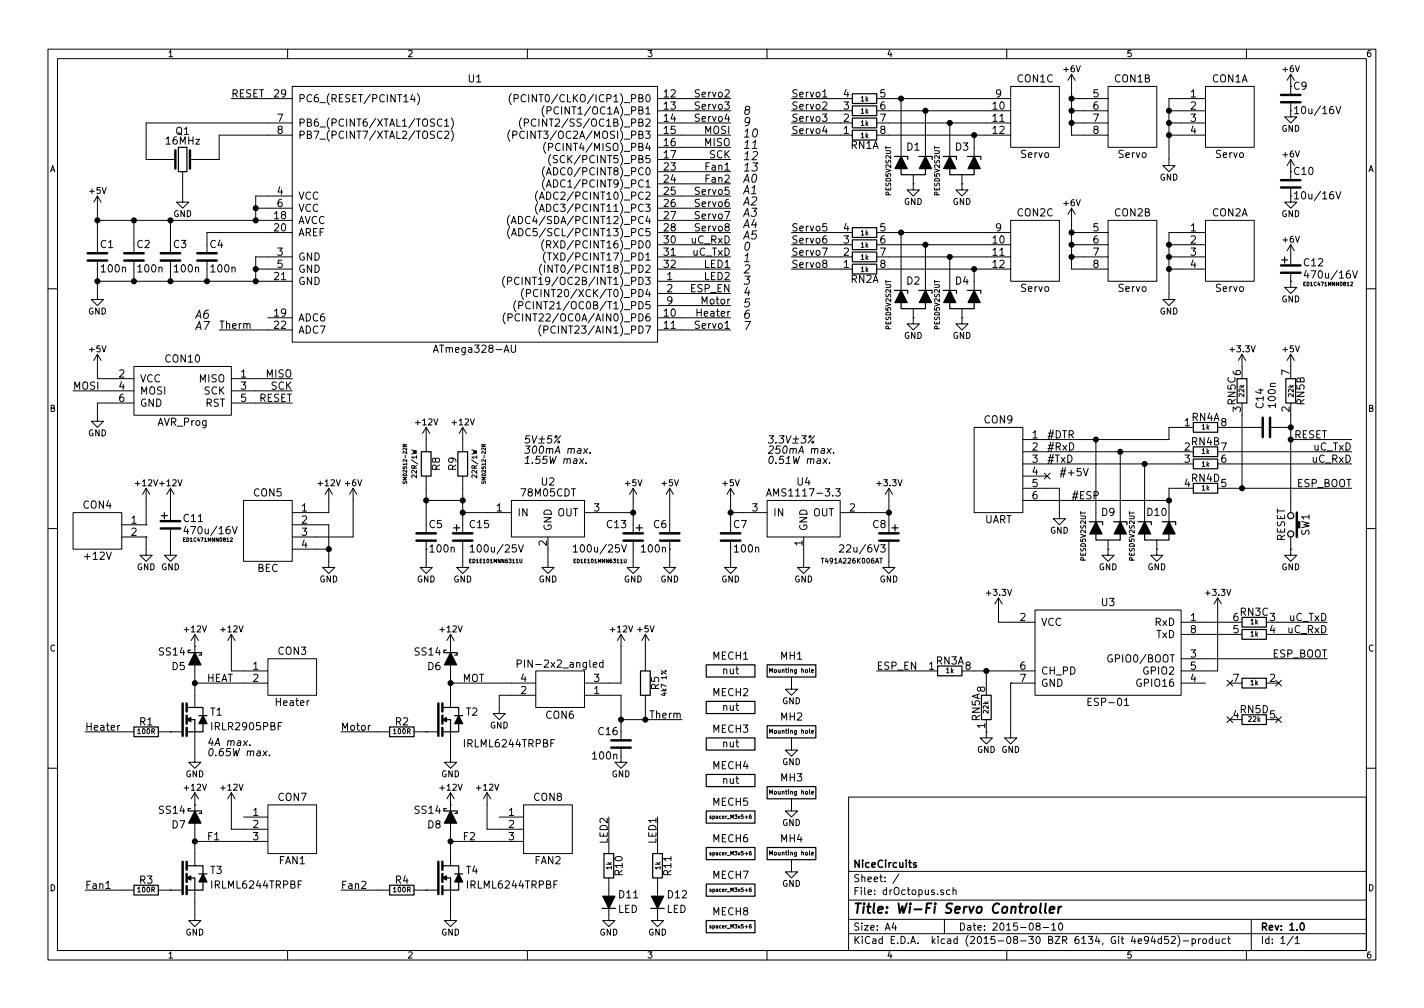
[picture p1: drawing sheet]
<svg xmlns="http://www.w3.org/2000/svg" width="297mm" height="210mm" viewBox="0 0 297 210" stroke-linecap="round" stroke-linejoin="round" font-family="sans-serif">
<g fill="none" stroke="#000" stroke-width=".21">
<path d="M10 10.3h277v189.9h-277zM12 12.2h273v186.1h-273zM60 10.3v1.9M61 18h76.2v53.4h-76.2zM86.1 19.7l-.4 1h.9M87.1 19.5a1.75 1.75 0 0 1 0 2.3M106.7 19.5a1.75 1.75 0 0 0 0 2.3M109.7 19.9a.72 .72 0 0 0-1.1 .5 .72 .72 0 0 0 .7 .9l.4-.2M110 10.3v1.9M160 10.3v1.9M210 10.3v1.9M210.8 18h10.2v12.7h-10.2z"/>
<path d="M223.5 15.5v12.7h7.6M223.5 15.5l-.7 1.3M223.5 15.5l.8 1.3M231.1 18h10.2v12.7h-10.2zM251.5 18h10.1v12.7h-10.1zM260 10.3v1.9M269.2 15.5v4.3M269.2 15.5l-.7 1.3M269.2 15.5l.8 1.3M38.1 35.8v6.4h1.3l-1.3 1.2-1.3-1.2h1.3M48.3 20.6h12.7M61 25.6h-30.5v7.7h6.1"/>
<path d="M61 28.2h-15.3v5.1h-6.1M86.4 20.2v1.1M92.2 25a.72 .72 0 0 0-1 .5 .72 .72 0 0 0 .7 .8l.3-.1M92.2 27.5a.72 .72 0 0 0-1 .5 .72 .72 0 0 0 .7 .9l.3-.2M92.7 25.2l.5-.4v1.5M92.7 27.5l.6-.1 .3 .4-.9 1.1h.9M92.7 26.3h.9M94.1 24.6a1.75 1.75 0 0 1 0 2.3M94.1 27.1a1.75 1.75 0 0 1 0 2.4M106.4 27.1a1.75 1.75 0 0 0 0 2.4M107 28.2l.7-.1 .1-.2v-.4l-.3-.1h-.5v1.5M107.2 20.5h.8l.1-.3v-.3l-.3-.2h-.6v1.6"/>
<path d="M108.8 24.6a1.75 1.75 0 0 0 0 2.3M109.4 25.6l.7-.1 .2-.2-.1-.3-.2-.2h-.6v1.5M109.4 27.5a.72 .72 0 0 0-1.1 .5 .72 .72 0 0 0 .8 .9l.3-.2M111.8 25a.72 .72 0 0 0-1 .5 .72 .72 0 0 0 .7 .8l.3-.1M112.1 39.8a1.75 1.75 0 0 0 0 2.4M113.5 22.1a1.75 1.75 0 0 0 0 2.3M113.6 34.8a1.75 1.75 0 0 0 0 2.3M113.6 37.3a1.75 1.75 0 0 0 0 2.3M113.8 29.7a1.75 1.75 0 0 0 0 2.3M114 36.5l.5-1.5 .5 1.5M114 39l.5-1.5 .5 1.5M114.1 23.1l.7-.1 .2-.2-.1-.4-.2-.1h-.6v1.5"/>
<path d="M114.1 36.1h.7M114.1 38.6h.7M114.4 30.7l.8-.1 .1-.2-.1-.4-.2-.1h-.6v1.5M114.9 32.2a1.75 1.75 0 0 0 0 2.3M116.3 32.5l-.6-.1-.3 .3 .1 .4 .7 .3v.4l-.2 .2-.6-.1M137.2 25.6h15.2M137.2 28.2h15.2M137.2 20.6h15.2M137.2 23.1h15.2M137.2 35.8h15.2M137.2 38.3h15.2M137.2 30.7h15.2"/>
<path d="M137.2 33.3h15.2M165.1 25.6h12.7M165.1 28.2h12.7M165.1 20.6h12.7M165.1 23.1h12.7M171.6 21.4l.6-.1 .3 .4-.9 1.1h.9M171.6 20.2h.9M172 26.3l-.4 1.1h1M182.9 25.6h27.9M182.9 28.2h27.9M182.9 20.6h27.9M182.9 23.1h27.9"/>
<path d="M188 20.6v12M190.5 38.3v1.3h1.3l-1.3 1.3-1.3-1.3h1.3M190.5 38.3h.1M190.5 36.4v1.9M193 23.1v9.5M198.1 25.6v7M200.7 38.3v1.3h1.2l-1.2 1.3-1.3-1.3h1.3M200.7 38.3h.1M200.7 36.4v1.9M203.2 28.2v4.4M223.5 25.6h7.6M223.5 20.6h7.6"/>
<path d="M223.5 23.1h7.6M243.8 25.6h7.7M243.8 28.2h7.7M243.8 23.1h7.7M251.5 20.6h-7.7v13.9h1.3l-1.3 1.3-1.2-1.3h1.2M269.2 23.1v1.3h1.3l-1.3 1.2-1.2-1.2h1.2M269.2 35.8h.1M269.2 23.1h.1M269.2 21.3v1.8M269.2 33.3v4.3M269.2 39.1v1.8M269.2 33.3l-.7 1.2"/>
<path d="M269.2 33.3l.8 1.2M270 22.6l.5-.4v1.5M270 23.7h.9M278.7 22.2l.5 1.5 .5-1.5M278.7 40l.5 1.5 .5-1.5M20.3 54.4v8.1h1.3l-1.3 1.2-1.3-1.2h1.3M20.3 58.7h40.7M20.3 46h40.7M20.3 40.9v11.9M20.3 40.9l-.7 1.3M20.3 40.9l.8 1.3M27.9 46v6.8"/>
<path d="M27.9 54.4v4.3M35.6 46v6.8M35.6 54.4v4.3M43.2 54.4v4.3M53.3 56.1h7.7M53.3 43.4h7.7M61 53.6h-7.7v5.1M61 40.9h-7.7v5.1M61 48.5h-17.8v4.3M105.3 57.6a1.75 1.75 0 0 0 0 2.3M105.9 58.6h.7l.2-.3-.1-.3-.2-.2h-.6v1.6M106.3 44.9a1.75 1.75 0 0 0 0 2.3"/>
<path d="M106.3 47.5a1.75 1.75 0 0 0 0 2.3M106.7 46.7l.5-1.6 .5 1.6M106.7 49.2l.5-1.5 .5 1.5M106.8 46.2h.7M106.8 48.8h.8M108.2 45.1a.77 .77 0 0 1 .8 .8 .77 .77 0 0 1-.8 .8zM108.2 47.7a.77 .77 0 0 1 .9 .7 .77 .77 0 0 1-.9 .8zM108.3 58a.72 .72 0 0 0-1 .5 .72 .72 0 0 0 .7 .9l.3-.2M112.1 42.4a1.75 1.75 0 0 0 0 2.3M112.5 41.6l.5-1.5 .5 1.5M112.5 44.1l.5-1.5 .5 1.5M112.6 41.1h.8"/>
<path d="M112.6 43.7h.8M113 55.1a1.75 1.75 0 0 0 0 2.3M113.4 50a1.75 1.75 0 0 0 0 2.3M113.6 55.3v1.5M113.8 52.5a1.75 1.75 0 0 0 0 2.4M114 51l.8-.1 .1-.2-.1-.3-.2-.2h-.6v1.5M114.2 52.8h.8M114.4 51l.5 .7M114.6 52.8v1.5M115.2 55.3v1.5l-.9-1.5v1.5M137.2 58.7h15.2M137.2 53.6h15.2"/>
<path d="M137.2 40.9h15.2M137.2 56.1h15.2M137.2 43.4h15.2M137.2 48.5h15.2M137.2 51h15.2M137.2 46h15.2M165.1 53.6h12.7M165.1 56.1h12.7M165.1 48.5h12.7M165.1 51h12.7M171.6 51.7h1l-.7 1.6M171.9 54.9l-.3-.3 .1-.2 .2-.1 .4 .1 .2 .2-.1 .2-.6 .2-.2 .2v.3l.3 .3h.3l.3-.3v-.3l-.3-.3"/>
<path d="M172.3 49.2l-.4 .1a.99 .99 0 0 0 0 1.4l.5-.1 .1-.5-.3-.3h-.3l-.3 .3M172.4 46.7h-.7l-.1 .7 .2-.2 .5 .1 .2 .6-.3 .3-.6-.2M182.9 53.6h27.9M182.9 56.1h27.9M182.9 48.5h27.9M182.9 51h27.9M188 48.5v12.1M193 51v9.6M198.1 53.6v7M203.2 56.1v4.5M210.8 46h10.2v12.7h-10.2zM223.5 53.6h7.6"/>
<path d="M223.5 43.4v12.7h7.6M223.5 48.5h7.6M223.5 51h7.6M223.5 43.4l-.7 1.3M223.5 43.4l.8 1.3M231.1 46h10.2v12.7h-10.2zM243.8 53.6h7.7M243.8 56.1h7.7M243.8 51h7.7M251.5 46h10.1v12.7h-10.1zM251.5 48.5h-7.7v14h1.3l-1.3 1.2-1.2-1.2h1.2M269.2 40.9v1.3h1.3l-1.3 1.2-1.2-1.2h1.2"/>
<path d="M269.2 58.7v1.2h-1.2l1.2 1.3 1.3-1.3h-1.3M269.2 40.9h.1M269.2 58.7h.1M269.2 51v4.4M269.2 56.9v1.8M269.2 51l-.7 1.3M269.2 51l.8 1.3M270 40.4l.5-.4v1.5M270 41.5h.9M272 59.2h.2M272.3 58.8h-.3v.8h.3M272.4 56.4l-.3 1.1h.9"/>
<path d="M281.7 58.9h.4l.1 .1-.5 .6h.5M282.1 56.5l.6 1.5 .5-1.5M10 60.2h2M20.3 73.9v5.1h7.6M20.3 73.9l.8 1.3M20.3 73.9l-.7 1.3M27.9 76.4h20.4v10.2h-20.4zM45.7 68.8h15.3M48.3 79h12.7M55.9 66.3h5.1M90.4 73.5l.5-1.5 .5 1.5M105.4 65.2a1.75 1.75 0 0 0 0 2.4"/>
<path d="M106 66.3l.7-.1 .2-.2-.1-.4-.2-.1h-.6v1.5M106.7 72v1.2l.3 .3h.2l.3-.3v-1.2M107.6 62.7a1.75 1.75 0 0 0 0 2.3M108.2 63.7l.7-.1 .2-.2-.1-.3-.2-.2h-.6v1.5M108.4 65.6a.72 .72 0 0 0-1 .5 .72 .72 0 0 0 .7 .9l.3-.2M109.2 60.2a1.75 1.75 0 0 0 0 2.3M109.8 61.2l.7-.1 .2-.2-.1-.4-.2-.1h-.6v1.5M110.6 63.1a.72 .72 0 0 0-1 .5 .72 .72 0 0 0 .7 .8l.3-.1M112.2 60.5a.72 .72 0 0 0-1 .5 .72 .72 0 0 0 .7 .9l.3-.2M112.9 67.8a1.75 1.75 0 0 0 0 2.3M113.4 68.8l.8-.1 .1-.2-.1-.4-.2-.1h-.6v1.5M137.2 61.2h15.2"/>
<path d="M137.2 63.7h15.2M137.2 66.3h15.2M137.2 68.8h15.2M190.5 66.3v1.3h1.3l-1.3 1.2-1.3-1.2h1.3M190.5 66.3h.1M190.5 64.4v1.9M200.7 66.3v1.3h1.2l-1.2 1.2-1.3-1.2h1.3M200.7 66.3h.1M200.7 64.4v1.9M259.1 73.9l-.8 1.3M259.1 73.9v5.1M259.1 73.9l.7 1.3"/>
<path d="M269.2 73.9v5.1M269.2 73.9l-.7 1.3M269.2 73.9l.8 1.3M285 60.2h2M15.2 81.5h12.7M27.9 84.1h-7.6v3.8h1.3l-1.3 1.2-1.3-1.2h1.3M48.3 81.5h12.7M48.3 84.1h12.7M84.5 93.1l-.1-.3-.3-.1v.4h.7M84.8 92.7l-.3 .2M88.9 89.1v5.1M88.9 99.3v11.9"/>
<path d="M88.9 89.1l-.8 1.3M88.9 89.1l.8 1.3M96.5 89.1l-.7 1.3M96.5 89.1v5.1M96.5 99.3v11.9M96.5 89.1l.8 1.3M100.9 93.1v-.3l-.3-.1-.1 .4h.8M101.3 92.7l-.4 .2M116.9 90.9l-1.3 1.5M121 95.7l.6 1M121.8 95.7l-.9 1M121.8 93.5l.7 1.1"/>
<path d="M122.3 96.5l-.1 .2M122.6 93.5l-.9 1.1M123.1 94.4v.2M169.4 92.1h.3v.2h-.3zM169.9 90.9l-1.3 1.5M171.8 95.7l.6 1M172.6 95.7l-.9 1M172.6 93.5l.7 1.1M173.1 96.5l-.1 .2M173.4 93.5l-.9 1.1M173.9 94.4v.2M203.2 89.1h10.2v17.8h-10.2z"/>
<path d="M213.4 96.8h35.5M213.4 94.2h35.5M213.4 99.3h5M217.8 98.7l1.2 1.2M219 98.7l-1.2 1.2M226 97.7l.5 1.5 .5-1.5M228.6 91.7v17.1M233.7 94.2v14.6M238.8 96.8v12M248.9 89.1h-5.1v2.6h-30.4M254 89.1h9.4M254 96.8h27.9"/>
<path d="M254 94.2h27.9M259.1 84.1v17.7M264.9 89.1h4.3M269.2 84.1v22.8M269.2 91.7h12.7M10 110.3h2M15.2 106.9h10.2v7.6h-10.2zM25.4 109.5h5.1M25.4 112h5.1M30.5 112v3.8h-1.3l1.3 1.3 1.2-1.3h-1.2M30.5 112h.1M30.5 109.5h.1"/>
<path d="M30.5 101.8l.7 1.3M30.5 101.8v7.7M30.5 101.8l-.8 1.3M35.6 110.2v5.6h-1.3l1.3 1.3 1.2-1.3h-1.2M35.6 101.8v6.9M35.6 101.8l.7 1.3M35.6 101.8l-.8 1.3M38.3 112.5h.2M38.6 112.2h-.3v.7h.3M38.8 109.7l-.4 1.1h.9M48.1 112.2h.3l.1 .2-.5 .5h.5M48.5 109.8l.5 1.5 .5-1.5"/>
<path d="M50.8 104.4h10.2v12.7h-10.2zM61 109.5h7.6v8.9h-1.3l1.3 1.2 1.2-1.2h-1.2M61 114.5h7.6M68.6 101.8v5.1h-7.6M68.6 101.8l.7 1.3M68.6 101.8l-.8 1.3M73.7 101.8v10.2h-12.7M73.7 101.8l.7 1.3M73.7 101.8l-.8 1.3M84.1 100.4v.4h.3l.3-.4 .1 .2v.3M88.9 112.8v5.6h-1.3l1.3 1.2 1.3-1.2h-1.3M88.9 114.5h.1"/>
<path d="M88.9 104.4h7.6M96.5 112.8v5.6h1.3l-1.3 1.2-1.3-1.2h1.3M96.5 106.9h10.2M98 117h.2M98.1 114.1l.4-.5v1.6M98.1 115.2h.9M98.3 116.6h-.3v.8h.3M100.5 100.4l.1 .4h.2l.3-.4 .2 .2-.1 .3M106.7 104.4h15.2v7.6h-15.2zM108.2 113.6l.5 1.6 .5-1.6M108.4 116.6v.6l.2 .2 .2-.1 .1-.7M114.3 112v6.4h1.3l-1.3 1.2-1.3-1.2h1.3"/>
<path d="M119.6 114.1l.4-.5v1.6M119.6 115.2h.9M119.7 117h.3M120.1 116.6h-.4v.8h.4M121.9 106.9h10.2M129.7 113.6l.5 1.6 .5-1.6M130.2 116.6v.6l.2 .2 .2-.1v-.7M132.1 112.8v5.6h1.2l-1.2 1.2-1.3-1.2h1.3M132.1 101.8l-.8 1.3M132.1 101.8v9.4M132.1 101.8l.7 1.3M139.7 112.8v5.6h-1.3l1.3 1.2 1.3-1.2h-1.3"/>
<path d="M139.7 114.5h.1M139.7 101.8v9.4M139.7 101.8l-.8 1.3M139.7 101.8l.8 1.3M152.4 112.8v5.6h1.3l-1.3 1.2-1.3-1.2h1.3M152.4 106.9h7.6M152.4 101.8l-.8 1.3M152.4 101.8v9.4M152.4 101.8l.8 1.3M159.9 103.5l.5-1.6 .5 1.6M160 104.4h15.3v7.6h-15.3zM160 103h.8"/>
<path d="M167.6 112v6.4h1.3l-1.3 1.2-1.2-1.2h1.2M174.3 101.9h1l-.5 .6 .3 .1 .2 .2-.1 .5-.2 .2-.7-.2M175.1 113.8l.6-.2 .3 .5-.9 1.1h.9M175.3 106.9h10.1M183.5 116.5h.6M183.7 113.6h.9l-.5 .6 .4 .1 .1 .2v.5l-.3 .2-.6-.2M185.4 112.8v5.6h1.3l-1.3 1.2-1.3-1.2h1.3M185.4 101.8l-.7 1.3M185.4 101.8v9.4M185.4 101.8l.8 1.3M213.4 101.8h7.6v6.4h1.2l-1.2 1.3-1.3-1.3h1.3M213.4 104.4h30.4"/>
<path d="M231.1 114.5v1.3h1.3l-1.3 1.3-1.2-1.3h1.2M231.1 114.5h.1M231.1 112.6v1.9M241.3 114.5v1.3h1.3l-1.3 1.3-1.3-1.3h1.3M241.3 114.5h.1M241.3 112.6v1.9M248.9 101.8h-5.1v7M254 101.8h27.9M269.2 114.5v1.3h1.3l-1.3 1.3-1.2-1.3h1.2M269.2 114.5h.1M269.2 112v2.5M285 110.3h2"/>
<path d="M40.6 134.9h.1M40.6 132.3v3.8M40.6 138.7v8.9M40.6 132.3l-.7 1.3M40.6 132.3l.8 1.3M48.3 132.3v7.6h7.6M48.3 132.3l-.8 1.3M48.3 132.3l.7 1.3M55.9 137.4h10.1v7.6h-10.1zM94 132.3v3.8M94 138.7v8.9M94 132.3l-.8 1.3"/>
<path d="M94 132.3l.7 1.3M107.9 138.5l.7-.1 .2-.2-.1-.4-.2-.1h-.6v1.5M111.8 139.9h10.1v7.7h-10.1zM125.8 138.2h-.5l-.3 .3 .2 .6h.6M125.8 137.7v1.5M129.5 132.3v10.2h-7.6M129.5 132.3l-.7 1.3M129.5 132.3l.8 1.3M134.6 132.3v7.6M134.6 132.3l-.7 1.3M134.6 132.3l.8 1.3M169.3 140l.4-.1v-.2l-.4 .1v.4h.4"/>
<path d="M182.9 139.9h12.7M200.7 139.9h15.2M205.7 139.9v5.1M208.3 124.7l-.8 1.3M208.3 124.7v5.1h7.6M208.3 124.7l.7 1.3M215.9 127.2h30.5v17.8h-30.5zM232 136.6a.71 .71 0 0 0-.9 .7 .71 .71 0 0 0 .9 .7v-.6h-.3M246.4 132.3h12.7M246.4 129.8h12.7M246.4 137.4h30.5M254 124.7v15.2h-7.6"/>
<path d="M254 124.7l-.8 1.3M254 124.7l.8 1.3M264.2 132.3h12.7M264.2 129.8h12.7M17.8 152.6h10.1M25 151.3l-.4 .3M33 152.6h5.1M35.6 152.6h.1M40.6 152.6v6.4h1.3l-1.3 1.3-1.2-1.3h1.2M40.6 142.5h15.3M51.6 154.5l-.9 1M52.1 155.4v.1"/>
<path d="M54.9 156.6l.7 1.1M55.7 156.6l-.9 1.1M56.2 157.5v.2M71.1 152.6h10.2M86.4 152.6h5M88.9 152.6h.1M94 152.6v6.4h1.2l-1.2 1.3-1.3-1.3h1.3M94 142.5h17.8M111.8 145h-7.7v3.8h1.3l-1.3 1.3-1.2-1.3h1.2M115.6 154.3h-.7v1.5M121.9 145h7.6v9.4M129.5 156v3h-1.2l1.2 1.3 1.3-1.3h-1.3"/>
<path d="M129.5 150.1h12.7M134.6 145v5.1M160.5 140.3v-.9l.3 .6 .3-.6v.9M160.5 153v-.9l.3 .6 .3-.6v.9M165.1 153.9v2.6h1.3l-1.3 1.2-1.3-1.2h1.3M165.1 141.2v2.6h1.3l-1.3 1.2-1.3-1.2h1.3M169.3 152.7l.4-.1v-.2l-.4 .1v.4h.4M205.7 152.6v1.3h1.3l-1.3 1.3-1.2-1.3h1.2M205.7 152.6h.1M205.7 150.1v2.5M210.8 142.5v11.4h1.3l-1.3 1.3-1.3-1.3h1.3M210.8 142.5h.1"/>
<path d="M210.8 142.5h5.1M234.5 147.2h.9M246.4 142.5h5.1M255.9 141.9l1.2 1.2M255.9 149.5l1.2 1.2M256.5 142.5h2.6M256.5 150.1h2.6M257.1 141.9l-1.2 1.2M257.1 149.5l-1.2 1.2M264.2 142.5h2.5M264.2 150.1h2.5M266.1 141.9l1.2 1.2"/>
<path d="M266.1 149.5l1.2 1.2M267.3 141.9l-1.2 1.2M267.3 149.5l-1.2 1.2M10 160.2h2M40.6 167.9h.1M40.6 165.3v3.9M40.6 171.7v8.9M40.6 175.5h15.3M40.6 165.3l-.7 1.3M40.6 165.3l.8 1.3M48.3 165.3v7.7h7.6M48.3 165.3l-.8 1.3"/>
<path d="M48.3 165.3l.7 1.3M50.8 170.4h5.1M55.9 167.9h10.1v10.1h-10.1zM94 167.9h.1M94 175.5h15.2M94 165.3v3.9M94 171.7v8.9M94 165.3l-.8 1.3M94 165.3l.7 1.3M101.6 165.3v7.7h7.6M101.6 165.3l-.8 1.3M101.6 165.3l.8 1.3"/>
<path d="M104.1 170.4h5.1M109.2 167.9h10.2v10.1h-10.2zM127 170.4v7.6M137.2 170.4v7.6M148.3 170.3l-.2 .1 .3 .2-.3 .1M148.3 177.9l-.2 .1 .3 .2-.3 .1M156.7 170l-.4 .1v.5l.1 .1h.3v-.4l-.4 .1M156.7 177.6l-.4 .2v.4l.1 .2 .3-.1v-.4l-.4 .1M160.5 165.7v-.9l.3 .6 .3-.6v.9M160.5 178.4v-.9l.3 .6 .3-.6v.9M165.1 179.3v2.6h1.3l-1.3 1.2-1.3-1.2h1.3M165.1 166.6v2.6h1.3l-1.3 1.2-1.3-1.2h1.3"/>
<path d="M169.3 165.4l.4-.1v-.2l-.4 .1v.4h.4M169.3 178.1l.4-.1v-.2l-.4 .1v.4h.4M177 166.3h108v32h-108zM285 160.2h2M17.8 185.7h10.1M22.1 185.3h.9M33 185.7h5.1M35.6 185.7h.1M40.6 185.7v6.3h1.3l-1.3 1.3-1.2-1.3h1.2M60 198.3v1.9M62.9 183.7h-.7v1.6M71.1 185.7h10.2"/>
<path d="M86.4 185.7h5M88.9 185.7h.1M94 185.7v6.3h1.2l-1.2 1.3-1.3-1.3h1.3M110 198.3v1.9M116.3 183.7h-.8v1.6M127 189.5v2.5h1.3l-1.3 1.3-1.3-1.3h1.3M127 183.1v3.8M137.2 189.5v2.5h1.2l-1.2 1.3-1.3-1.3h1.3M137.2 183.1v3.8M148.3 185.5l-.2 .1 .3 .2-.3 .1M148.3 193.1l-.2 .1 .3 .3h-.3M156.7 185.2l-.4 .2v.4l.1 .2 .3-.1v-.4l-.4 .1"/>
<path d="M156.7 192.8l-.4 .2v.4l.1 .2 .3-.1v-.4l-.4 .2M160 198.3v1.9M177 194.8h108M177 191.8h108M177 187.8h108M177 181.8h108M186.4 192.5l-.3 1h.9M186.8 193v1M187.5 182.3l-1.3 2M196.8 185.7l-.4-.1-.2 .2 .1 .2 .5 .2v.3h-.6M197 191.8v3M198.1 185.7l-.4-.1-.3 .3 .1 .6 .2 .1 .4-.1"/>
<path d="M198.8 185.7l.2-.1 .4 .1v.9M198.8 185.1v1.5M210 198.3v1.9M216.4 193.2l-.3-.3 .1-.2 .2-.2 .4 .1 .2 .2-.1 .2-.5 .2-.3 .3 .1 .4 .2 .1h.3l.3-.3v-.2l-.3-.3M217.6 193.5h1.1M219.4 193l.4-.5v1.5M219.4 194h.8M221 192.7l.2-.2a.8 .8 0 0 1 .5 .8 .8 .8 0 0 1-.5 .7l-.4-.5zM240.5 195.2l-.4 1.1h1M240.8 195.8v1M242.3 195.9l-.5-.1-.2 .3v.6l.2 .1 .5-.1M242.3 195.3v1.5"/>
<path d="M243.7 195.3h-.7l-.1 .7h.7l.2 .2-.1 .5-.2 .1-.6-.1M244.3 195.5l.6-.2 .3 .5-1 1h1M245.7 195.1a1.71 1.71 0 0 1 0 2.3M246.8 196.3h1.2M248.7 195.9l.4-.1 .3 .3-.1 .6h-.6M248.7 195.8v1.5M250 195.8v1M250.4 195.8l-.4 .3M251 196l.2-.2 .4 .2 .1 .5-.2 .2-.3 .1-.2-.1zM252.9 195.9l-.4-.1-.3 .3 .1 .6 .2 .1 .4-.1M252.9 195.3v1.5M253.6 195.8l.1 .9 .4 .1 .2-.1"/>
<path d="M254.3 195.8v1M255.6 195.9l-.4-.1-.3 .3 .1 .6 .2 .1 .4-.1M256.1 195.8h.5M256.3 195.3v1.3l.3 .2M260 198.3v1.9M261 191.8v6.5M269.7 195.2l-1.2 2M270.2 195.8l.4-.5v1.5M270.2 196.8h.8"/>
</g>
<path d="M191.1 180l-.3-.1-.3 .2 .1 .3 .5 .1v.3h-.6M271.3 192.7l.3-.2a.8 .8 0 0 1 .5 .8 .8 .8 0 0 1-.5 .7l-.4-.5z" fill="none" stroke="#000" stroke-width=".3"/>
<path d="M217.1 188.4l-.2 1.8 .3 .2M218.2 188.4l-.2 1.8 .2 .2M218.9 189.8l1-.2v-.4h-.8l-.2 1 .3 .2 .5-.1M220.9 189.1l-.2 1.3M221.4 189.1l-.4 .1-.2 .3" fill="none" stroke="#000" stroke-width=".41"/>
<g fill="none" stroke="#000" stroke-width=".25">
<path d="M177.8 19.6h5.1v2h-5.1zM37.2 30.7h1.8v5.1h-1.8zM177.8 27.2h5.1v2h-5.1zM177.8 24.6h5.1v2.1h-5.1zM177.8 22.1h5.1v2h-5.1zM186.6 32.6h2.8v.7M188 35.2v1.2h5v-1.2M191.6 32.6h2.8v.7M196.7 32.6h2.8v.7M198.1 35.2v1.2h5.1v-1.2M201.8 32.6h2.8v.7M177.8 55.1h5.1v2h-5.1z"/>
<path d="M177.8 52.6h5.1v2h-5.1zM177.8 50h5.1v2.1h-5.1zM177.8 47.5h5.1v2h-5.1zM267.3 54.2h1.3M268 53.6v1.3M186.6 60.6h2.8v.6M188 63.1v1.3h5v-1.3M191.6 60.6h2.8v.6M196.7 60.6h2.8v.6M198.1 63.1v1.3h5.1v-1.3M201.8 60.6h2.8v.6M258.1 79h2v5.1h-2z"/>
<path d="M268.2 79h2.1v5.1h-2.1zM87.9 94.2h2v5.1h-2zM95.5 94.2h2v5.1h-2zM248.9 95.8h5.1v2h-5.1zM248.9 93.2h5.1v2h-5.1zM248.9 88.1h5.1v2.1h-5.1zM33.7 107.6h1.2M34.3 106.9v1.3M94.6 110.1h1.3M95.2 109.5v1.2M132.7 110.1h1.3M133.3 109.5v1.2"/>
<path d="M186.1 110.1h1.2M186.7 109.5v1.2M227.2 108.8h2.8v.7M228.6 111.4v1.2h5.1v-1.2M232.3 108.8h2.8v.7M237.4 108.8h2.8v.7M238.8 111.4v1.2h5v-1.2M242.4 108.8h2.8v.7M248.9 100.8h5.1v2.1h-5.1zM39.8 135.6h-.6v.5h2.8v.5h-.5M93.1 135.6h-.5v.5h2.8v.5h-.5M133.6 139.9h2v5.1h-2z"/>
<path d="M147.3 138.7h10.2v2.5h-10.2zM160 138.7h10.2v2.5h-10.2zM195.6 138.9h5.1v2.1h-5.1zM259.1 131.3h5.1v2h-5.1zM259.1 128.8h5.1v2h-5.1zM27.9 151.6h5.1v2.1h-5.1zM38.9 147.6h3.4v5h-1.7M38.9 152.6h1.7M38.9 150.1h1.7v2.5M41.5 149.3h1.7M81.3 151.6h5.1v2.1h-5.1zM92.3 147.6h3.4v5h-1.7"/>
<path d="M92.3 152.6h1.7M92.3 150.1h1.7v2.5M94.8 149.3h1.7M147.3 146.3h10.2v2.5h-10.2zM147.3 153.9h10.2v2.6h-10.2zM160 151.4h10.2v2.5h-10.2zM204.7 145h2.1v5.1h-2.1zM259.1 141.5h5.1v2h-5.1zM259.1 149.1h5.1v2h-5.1zM39.8 168.7h-.6v.5h2.8v.5h-.5M93.1 168.7h-.5v.5h2.8v.5h-.5M126 178h2v5.1h-2z"/>
<path d="M136.1 178h2.1v5.1h-2.1zM147.3 161.5h10.2v2.6h-10.2zM147.3 169.2h10.2v2.5h-10.2zM147.3 176.8h10.2v2.5h-10.2zM160 164.1h10.2v2.5h-10.2zM160 176.8h10.2v2.5h-10.2zM27.9 184.7h5.1v2h-5.1zM38.9 180.6h3.4v5.1h-1.7M38.9 183.1h1.7v2.6M38.9 185.7h1.7M41.5 182.3h1.7M81.3 184.7h5.1v2h-5.1z"/>
<path d="M92.3 180.6h3.4v5.1h-1.7M92.3 183.1h1.7v2.6M92.3 185.7h1.7M94.8 182.3h1.7M125.6 189.5h2.8M135.8 189.5h2.8M147.3 184.4h10.2v2.5h-10.2zM147.3 192h10.2v2.6h-10.2z"/>
<circle cx="269.2" cy="107.6" r=".63"/>
<circle cx="269.2" cy="111.4" r=".63"/>
</g>
<g fill="none" stroke="#000" stroke-width=".51">
<path d="M267.2 19.8h4.1M36.6 31.4v3.8M39.6 31.4v3.8M267.2 21.3h4.1M267.2 39.1h4.1M267.2 37.6h4.1M18.3 54.4h4.1M18.3 52.8h4.1M25.9 54.4h4.1M25.9 52.8h4.1M33.5 54.4h4.1M33.5 52.8h4.1"/>
<path d="M41.1 54.4h4.1M41.1 52.8h4.1M267.2 56.9h4.1M267.2 55.4h4.1M263.4 87.1v4.1M264.9 87.1v4.1M33.5 110.2h4.1M33.5 108.7h4.1M86.9 112.8h4M86.9 111.2h4M94.5 112.8h4.1M94.5 111.2h4.1"/>
<path d="M130 112.8h4.1M130 111.2h4.1M137.7 112.8h4M137.7 111.2h4M150.4 112.8h4M150.4 111.2h4M183.4 112.8h4.1M183.4 111.2h4.1M270.5 106.9v5.1M38.1 146.7v6.8M38.9 146.7v1.7M38.9 149.3v1.6"/>
<path d="M38.9 151.8v1.7M91.4 146.7v6.8M92.3 146.7v1.7M92.3 149.3v1.6M92.3 151.8v1.7M127.5 156h4.1M127.5 154.4h4.1M38.1 179.8v6.7M38.9 179.8v1.6M91.4 179.8v6.7M92.3 179.8v1.6M38.9 182.3v1.7"/>
<path d="M38.9 184.8v1.7M92.3 182.3v1.7M92.3 184.8v1.7"/>
</g>
<g fill="#000" stroke="#000" stroke-width=".25">
<path d="M188 32.6l1.2 2.6h-2.5zM193 32.6l1.3 2.6h-2.5zM198.1 32.6l1.3 2.6h-2.6zM203.2 32.6l1.3 2.6h-2.6zM188 60.6l1.2 2.5h-2.5zM193 60.6l1.3 2.5h-2.5zM198.1 60.6l1.3 2.5h-2.6zM203.2 60.6l1.3 2.5h-2.6zM228.6 108.8l1.3 2.6h-2.6zM233.7 108.8l1.2 2.6h-2.5zM238.8 108.8l1.2 2.6h-2.5zM243.8 108.8l1.3 2.6h-2.5z"/>
<path d="M40.6 136.1l1.3 2.6h-2.5zM94 136.1l1.2 2.6h-2.5zM39 150.1l.8-.4v.8zM42.3 149.3l.9 1.6h-1.7zM92.3 150.1l.8-.4v.8zM95.7 149.3l.8 1.6h-1.7zM40.6 169.2l1.3 2.5h-2.5zM94 169.2l1.2 2.5h-2.5zM39 183.1l.8-.4v.9zM42.3 182.3l.9 1.7h-1.7zM92.3 183.1l.8-.4v.9zM95.7 182.3l.8 1.7h-1.7z"/>
<path d="M125.7 186.9h2.6l-1.3 2.6zM135.9 186.9h2.5l-1.2 2.6z"/>
<circle cx="188" cy="20.6" r=".51"/>
<circle cx="193" cy="23.1" r=".51"/>
<circle cx="198.1" cy="25.6" r=".51"/>
<circle cx="203.2" cy="28.2" r=".51"/>
<circle cx="223.5" cy="20.6" r=".51"/>
<circle cx="223.5" cy="23.1" r=".51"/>
<circle cx="223.5" cy="25.6" r=".51"/>
<circle cx="243.8" cy="23.1" r=".51"/>
<circle cx="243.8" cy="28.2" r=".51"/>
<circle cx="243.8" cy="25.6" r=".51"/>
<circle cx="20.3" cy="58.7" r=".51"/>
<circle cx="20.3" cy="46" r=".51"/>
<circle cx="27.9" cy="46" r=".51"/>
<circle cx="27.9" cy="58.7" r=".51"/>
<circle cx="35.6" cy="58.7" r=".51"/>
<circle cx="35.6" cy="46" r=".51"/>
<circle cx="43.2" cy="58.7" r=".51"/>
<circle cx="53.3" cy="46" r=".51"/>
<circle cx="53.3" cy="43.4" r=".51"/>
<circle cx="53.3" cy="58.7" r=".51"/>
<circle cx="53.3" cy="56.1" r=".51"/>
<circle cx="188" cy="48.5" r=".51"/>
<circle cx="193" cy="51" r=".51"/>
<circle cx="198.1" cy="53.6" r=".51"/>
<circle cx="203.2" cy="56.1" r=".51"/>
<circle cx="223.5" cy="53.6" r=".51"/>
<circle cx="223.5" cy="51" r=".51"/>
<circle cx="223.5" cy="48.5" r=".51"/>
<circle cx="243.8" cy="53.6" r=".51"/>
<circle cx="243.8" cy="51" r=".51"/>
<circle cx="243.8" cy="56.1" r=".51"/>
<circle cx="228.6" cy="91.7" r=".51"/>
<circle cx="233.7" cy="94.2" r=".51"/>
<circle cx="238.8" cy="96.8" r=".51"/>
<circle cx="269.2" cy="89.1" r=".51"/>
<circle cx="269.2" cy="91.7" r=".51"/>
<circle cx="68.6" cy="114.5" r=".51"/>
<circle cx="88.9" cy="104.4" r=".51"/>
<circle cx="96.5" cy="106.9" r=".51"/>
<circle cx="96.5" cy="104.4" r=".51"/>
<circle cx="132.1" cy="106.9" r=".51"/>
<circle cx="152.4" cy="106.9" r=".51"/>
<circle cx="185.4" cy="106.9" r=".51"/>
<circle cx="243.8" cy="104.4" r=".51"/>
<circle cx="259.1" cy="101.8" r=".51"/>
<circle cx="205.7" cy="139.9" r=".51"/>
<circle cx="40.6" cy="142.5" r=".51"/>
<circle cx="94" cy="142.5" r=".51"/>
<circle cx="129.5" cy="150.1" r=".51"/>
<circle cx="134.6" cy="150.1" r=".51"/>
<circle cx="40.6" cy="175.5" r=".51"/>
<circle cx="94" cy="175.5" r=".51"/>
</g>
<path d="M270.5 108.8h.6v1.3h-.6z" fill="#000" stroke="#000" stroke-width=".21"/>
<text font-size="2.8" x="178" y="190.5">Title: Wi-Fi Servo Controller</text>
<g font-size="2.4">
<text x="154.9" y="23.9">8</text>
<text x="154.9" y="26.3">9</text>
<text x="154.9" y="28.7">10</text>
<text x="154.9" y="31">11</text>
<text x="154.9" y="33.4">12</text>
<text x="154.9" y="35.8">13</text>
<text x="154.9" y="38.1">A0</text>
<text x="154.9" y="40.5">A1</text>
<text x="154.9" y="42.8">A2</text>
<text x="154.9" y="45.2">A3</text>
<text x="154.9" y="47.6">A4</text>
<text x="154.9" y="49.9">A5</text>
<text x="154.9" y="52.3">0</text>
<text x="154.9" y="54.7">1</text>
<text x="154.9" y="57">2</text>
<text x="154.9" y="59.4">3</text>
<text x="154.9" y="61.7">4</text>
<text x="154.9" y="64.1">5</text>
<text x="40.6" y="66.5">A6</text>
<text x="40.6" y="68.8">A7</text>
<text x="154.9" y="66.5">6</text>
<text x="154.9" y="68.8">7</text>
</g>
<g font-size="2.1">
<text x="97.7" y="17.2">U1</text>
<text x="212.2" y="17.2">CON1C</text>
<text x="232.5" y="17.2">CON1B</text>
<text x="252.8" y="17.2">CON1A</text>
<text x="48.3" y="20.3">RESET</text>
<text x="57.3" y="20.3">29</text>
<text x="62.2" y="21.3">PC6_(RESET/PCINT14)</text>
<text x="109.7" y="21.3">(PCINT0/CLKO/ICP1)_PB0</text>
<text x="115.1" y="23.9">(PCINT1/OC1A)_PB1</text>
<text x="138.5" y="20.3">12</text>
<text x="138.5" y="22.9">13</text>
<text x="145.3" y="20.3">Servo2</text>
<text x="145.3" y="22.9">Servo3</text>
<text x="165.1" y="20.3">Servo1</text>
<text x="165.1" y="22.9">Servo2</text>
<text x="175.9" y="22.9">3</text>
<text x="175.9" y="20.3">4</text>
<text x="183.6" y="22.9">6</text>
<text x="183.6" y="20.3">5</text>
<text x="207.1" y="22.9">10</text>
<text x="207.7" y="20.3">9</text>
<text x="228" y="20.3">5</text>
<text x="228" y="22.9">6</text>
<text x="248.3" y="20.3">1</text>
<text x="248.3" y="22.9">2</text>
<text x="269.9" y="18.7">C9</text>
<text x="270.8" y="23.8">10u/16V</text>
<text x="36.7" y="28.1">Q1</text>
<text x="57.8" y="25.4">7</text>
<text x="57.8" y="27.9">8</text>
<text x="62.2" y="26.4">PB6_(PCINT6/XTAL1/TOSC1)</text>
<text x="62.2" y="29">PB7_(PCINT7/XTAL2/TOSC2)</text>
<text x="109.1" y="29">(PCINT3/OC2A/MOSI)_PB3</text>
<text x="111.7" y="26.4">(PCINT2/SS/OC1B)_PB2</text>
<text x="138.5" y="25.4">14</text>
<text x="138.5" y="27.9">15</text>
<text x="145.3" y="25.4">Servo4</text>
<text x="147" y="27.9">MOSI</text>
<text x="165.1" y="25.4">Servo3</text>
<text x="165.1" y="27.9">Servo4</text>
<text x="175.9" y="27.9">1</text>
<text x="175.9" y="25.4">2</text>
<text x="183.6" y="27.9">8</text>
<text x="183.6" y="25.4">7</text>
<text x="207.1" y="25.4">11</text>
<text x="207.1" y="27.9">12</text>
<text x="228" y="25.4">7</text>
<text x="228" y="27.9">8</text>
<text x="248.3" y="25.4">3</text>
<text x="248.3" y="27.9">4</text>
<text x="34.7" y="30.1">16MHz</text>
<text x="115.6" y="31.5">(PCINT4/MISO)_PB4</text>
<text x="116.6" y="34">(SCK/PCINT5)_PB5</text>
<text x="138.5" y="35.6">23</text>
<text x="138.5" y="30.5">16</text>
<text x="138.5" y="33">17</text>
<text x="147" y="30.5">MISO</text>
<text x="147.4" y="35.6">Fan1</text>
<text x="147.9" y="33">SCK</text>
<text x="177.5" y="31.1">RN1A</text>
<text x="189.2" y="31.4">D1</text>
<text x="199.3" y="31.4">D3</text>
<text x="213" y="32.9">Servo</text>
<text x="233.3" y="32.9">Servo</text>
<text x="253.6" y="32.9">Servo</text>
<text x="57.8" y="40.6">4</text>
<text x="62.2" y="41.7">VCC</text>
<text x="114.1" y="41.7">(ADC2/PCINT10)_PC2</text>
<text x="115.2" y="36.6">(ADC0/PCINT8)_PC0</text>
<text x="115.2" y="39.1">(ADC1/PCINT9)_PC1</text>
<text x="138.5" y="38.1">24</text>
<text x="138.5" y="40.6">25</text>
<text x="145.3" y="40.6">Servo5</text>
<text x="147.4" y="38.1">Fan2</text>
<text x="270" y="36.5">C10</text>
<text x="270.8" y="41.6">10u/16V</text>
<text x="57.3" y="45.7">18</text>
<text x="57.8" y="43.2">6</text>
<text x="62.2" y="44.2">VCC</text>
<text x="62.2" y="46.7">AVCC</text>
<text x="109" y="46.7">(ADC4/SDA/PCINT12)_PC4</text>
<text x="114.1" y="44.2">(ADC3/PCINT11)_PC3</text>
<text x="138.5" y="43.2">26</text>
<text x="138.5" y="45.7">27</text>
<text x="145.3" y="43.2">Servo6</text>
<text x="145.3" y="45.7">Servo7</text>
<text x="212.2" y="45.1">CON2C</text>
<text x="232.5" y="45.1">CON2B</text>
<text x="252.8" y="45.1">CON2A</text>
<text x="21" y="51.7">C1</text>
<text x="28.6" y="51.7">C2</text>
<text x="36.2" y="51.7">C3</text>
<text x="43.8" y="51.7">C4</text>
<text x="57.3" y="48.3">20</text>
<text x="57.8" y="53.3">3</text>
<text x="62.2" y="49.3">AREF</text>
<text x="109.2" y="49.3">(ADC5/SCL/PCINT13)_PC5</text>
<text x="115.4" y="51.8">(RXD/PCINT16)_PD0</text>
<text x="138.5" y="50.8">30</text>
<text x="138.5" y="53.3">31</text>
<text x="138.5" y="48.3">28</text>
<text x="144.1" y="50.8">uC_RxD</text>
<text x="144.4" y="53.3">uC_TxD</text>
<text x="145.3" y="48.3">Servo8</text>
<text x="165.1" y="48.3">Servo5</text>
<text x="165.1" y="50.8">Servo6</text>
<text x="165.1" y="53.3">Servo7</text>
<text x="175.9" y="53.3">2</text>
<text x="175.9" y="50.8">3</text>
<text x="175.9" y="48.3">4</text>
<text x="183.6" y="53.3">7</text>
<text x="183.6" y="50.8">6</text>
<text x="183.6" y="48.3">5</text>
<text x="207.1" y="50.8">10</text>
<text x="207.1" y="53.3">11</text>
<text x="207.7" y="48.3">9</text>
<text x="228" y="48.3">5</text>
<text x="228" y="50.8">6</text>
<text x="228" y="53.3">7</text>
<text x="248.3" y="48.3">1</text>
<text x="248.3" y="50.8">2</text>
<text x="248.3" y="53.3">3</text>
<text x="21.3" y="56.8">100n</text>
<text x="28.9" y="56.8">100n</text>
<text x="36.5" y="56.8">100n</text>
<text x="44.1" y="56.8">100n</text>
<text x="57.3" y="58.4">21</text>
<text x="57.8" y="55.9">5</text>
<text x="62.2" y="54.4">GND</text>
<text x="62.2" y="56.9">GND</text>
<text x="62.2" y="59.4">GND</text>
<text x="108.8" y="59.4">(PCINT19/OC2B/INT1)_PD3</text>
<text x="115.2" y="56.9">(INT0/PCINT18)_PD2</text>
<text x="115.6" y="54.4">(TXD/PCINT17)_PD1</text>
<text x="138.5" y="55.9">32</text>
<text x="139.1" y="58.4">1</text>
<text x="147" y="55.9">LED1</text>
<text x="147" y="58.4">LED2</text>
<text x="165.1" y="55.9">Servo8</text>
<text x="175.9" y="55.9">1</text>
<text x="177.5" y="59">RN2A</text>
<text x="183.6" y="55.9">8</text>
<text x="189.2" y="59.4">D2</text>
<text x="199.3" y="59.4">D4</text>
<text x="207.1" y="55.9">12</text>
<text x="228" y="55.9">8</text>
<text x="248.3" y="55.9">4</text>
<text x="272.1" y="55.5">C12</text>
<text x="272.9" y="58.1">470u/16V</text>
<text x="110.9" y="64.5">(PCINT21/OC0B/T1)_PD5</text>
<text x="112.3" y="62">(PCINT20/XCK/T0)_PD4</text>
<text x="139.1" y="61">2</text>
<text x="139.1" y="63.5">9</text>
<text x="144" y="61">ESP_EN</text>
<text x="146.5" y="63.5">Motor</text>
<text x="213" y="60.9">Servo</text>
<text x="233.3" y="60.9">Servo</text>
<text x="253.6" y="60.9">Servo</text>
<text x="45.7" y="68.6">Therm</text>
<text x="57.3" y="68.6">22</text>
<text x="57.3" y="66">19</text>
<text x="62.2" y="69.6">ADC7</text>
<text x="62.2" y="67.1">ADC6</text>
<text x="108.5" y="67.1">(PCINT22/OC0A/AIN0)_PD6</text>
<text x="115" y="69.6">(PCINT23/AIN1)_PD7</text>
<text x="138.5" y="66">10</text>
<text x="138.5" y="68.6">11</text>
<text x="145.3" y="68.6">Servo1</text>
<text x="145.8" y="66">Heater</text>
<text x="34.6" y="75.6">CON10</text>
<text x="91.2" y="73.6">ATmega328-AU</text>
<text x="15.2" y="81.3">MOSI</text>
<text x="24.8" y="78.7">2</text>
<text x="24.8" y="81.3">4</text>
<text x="24.8" y="83.8">6</text>
<text x="29.2" y="79.8">VCC</text>
<text x="29.2" y="82.3">MOSI</text>
<text x="41.6" y="79.8">MISO</text>
<text x="42.5" y="82.3">SCK</text>
<text x="50.2" y="78.7">1</text>
<text x="50.2" y="81.3">3</text>
<text x="50.2" y="83.8">5</text>
<text x="53.9" y="83.8">RESET</text>
<text x="55.5" y="78.7">MISO</text>
<text x="56.5" y="81.3">SCK</text>
<text x="258.8" y="78.3" transform="rotate(-90 258.8 78.3)">6</text>
<text x="269" y="78.3" transform="rotate(-90 269 78.3)">7</text>
<text x="29.2" y="84.8">GND</text>
<text x="32.8" y="88.8">AVR_Prog</text>
<text x="42.7" y="84.8">RST</text>
<text x="205.3" y="88.3">CON9</text>
<text x="247.1" y="88.9">1</text>
<text x="248.6" y="87.8">RN4A</text>
<text x="254.7" y="88.9">8</text>
<text x="257.7" y="84.4" transform="rotate(-90 257.7 84.4)">RN5C</text>
<text x="258.8" y="85.9" transform="rotate(-90 258.8 85.9)">3</text>
<text x="263.6" y="85.1" transform="rotate(-90 263.6 85.1)">C14</text>
<text x="266.1" y="84.9" transform="rotate(-90 266.1 84.9)">100n</text>
<text x="269" y="85.9" transform="rotate(-90 269 85.9)">2</text>
<text x="272.1" y="84.4" transform="rotate(-90 272.1 84.4)">RN5B</text>
<text x="109.2" y="92.5">5V±5%</text>
<text x="109.2" y="94.6">300mA max.</text>
<text x="160" y="92.5">3.3V±3%</text>
<text x="160" y="94.6">250mA max.</text>
<text x="215.3" y="91.4">1</text>
<text x="215.3" y="94">2</text>
<text x="218.4" y="91.4">#DTR</text>
<text x="218.4" y="94">#RxD</text>
<text x="247.1" y="94">2</text>
<text x="248.6" y="92.9">RN4B</text>
<text x="254.7" y="94">7</text>
<text x="269.8" y="91.4">RESET</text>
<text x="273.9" y="94">uC_TxD</text>
<text x="91.8" y="98.1" transform="rotate(-90 91.8 98.1)">R8</text>
<text x="95.2" y="98.1" transform="rotate(-90 95.2 98.1)">R9</text>
<text x="109.2" y="96.8">1.55W max.</text>
<text x="113" y="101.3">U2</text>
<text x="160" y="96.8">0.51W max.</text>
<text x="166.3" y="101.3">U4</text>
<text x="215.3" y="96.5">3</text>
<text x="215.3" y="99.1">4</text>
<text x="215.3" y="101.6">5</text>
<text x="218.4" y="96.5">#TxD</text>
<text x="221" y="99.3">#+5V</text>
<text x="247.1" y="101.6">4</text>
<text x="247.1" y="96.5">3</text>
<text x="248.6" y="100.5">RN4D</text>
<text x="254.7" y="101.6">5</text>
<text x="254.7" y="96.5">6</text>
<text x="270.4" y="101.6">ESP_BOOT</text>
<text x="273.7" y="96.5">uC_RxD</text>
<text x="17.3" y="106.1">CON4</text>
<text x="52.9" y="103.6">CON5</text>
<text x="62.9" y="106.7">1</text>
<text x="103.6" y="106.7">1</text>
<text x="107.9" y="107.7">IN</text>
<text x="108.9" y="103.6">78M05CDT</text>
<text x="116.2" y="107.7">OUT</text>
<text x="123.9" y="106.7">3</text>
<text x="156.9" y="106.7">3</text>
<text x="161.1" y="103.6">AMS1117-3.3</text>
<text x="161.3" y="107.7">IN</text>
<text x="169.5" y="107.7">OUT</text>
<text x="177.2" y="106.7">2</text>
<text x="215.3" y="104.1">6</text>
<text x="223.5" y="104.1">#ESP</text>
<text x="229.8" y="107.6">D9</text>
<text x="239.4" y="107.6">D10</text>
<text x="27.4" y="109.2">1</text>
<text x="27.4" y="111.8">2</text>
<text x="38.4" y="108.9">C11</text>
<text x="39.2" y="111.4">470u/16V</text>
<text x="62.9" y="109.2">2</text>
<text x="62.9" y="111.8">3</text>
<text x="89.5" y="110.2">C5</text>
<text x="98.1" y="110.2">C15</text>
<text x="114" y="113.9" transform="rotate(-90 114 113.9)">2</text>
<text x="115.1" y="110.7" transform="rotate(-90 115.1 110.7)">GND</text>
<text x="126.7" y="110.2">C13</text>
<text x="136.3" y="110.2">C6</text>
<text x="153" y="110.2">C7</text>
<text x="167.4" y="113.9" transform="rotate(-90 167.4 113.9)">1</text>
<text x="168.4" y="110.7" transform="rotate(-90 168.4 110.7)">GND</text>
<text x="182.1" y="110.2">C8</text>
<text x="205.3" y="109.1">UART</text>
<text x="268" y="113" transform="rotate(-90 268 113)">RESET</text>
<text x="273.1" y="111.7" transform="rotate(-90 273.1 111.7)">SW1</text>
<text x="17.8" y="116.8">+12V</text>
<text x="53.6" y="119.3">BEC</text>
<text x="62.9" y="114.3">4</text>
<text x="89.8" y="115.2">100n</text>
<text x="98.9" y="115.2">100u/25V</text>
<text x="120.4" y="115.2">100u/25V</text>
<text x="133.9" y="115.2">100n</text>
<text x="153.3" y="115.2">100n</text>
<text x="175.9" y="115.2">22u/6V3</text>
<text x="212.8" y="129.5">2</text>
<text x="217.2" y="130.6">VCC</text>
<text x="229.8" y="126.4">U3</text>
<text x="240.9" y="130.6">RxD</text>
<text x="248.3" y="129.5">1</text>
<text x="257.2" y="129.5">6</text>
<text x="258.7" y="128.4">RN3C</text>
<text x="264.8" y="129.5">3</text>
<text x="268.8" y="129.5">uC_TxD</text>
<text x="33.2" y="136.7">SS14</text>
<text x="58" y="136.6">CON3</text>
<text x="86.6" y="136.7">SS14</text>
<text x="148.7" y="137.6">MECH1</text>
<text x="162.9" y="137.6">MH1</text>
<text x="241.1" y="133.1">TxD</text>
<text x="248.3" y="137.2">3</text>
<text x="248.3" y="132.1">8</text>
<text x="257.2" y="132.1">5</text>
<text x="264.8" y="132.1">4</text>
<text x="265.3" y="137.2">ESP_BOOT</text>
<text x="268.6" y="132.1">uC_RxD</text>
<text x="35.9" y="139.8">D5</text>
<text x="43.2" y="142.2">HEAT</text>
<text x="52.8" y="139.7">1</text>
<text x="52.8" y="142.2">2</text>
<text x="89.2" y="139.8">D6</text>
<text x="96.5" y="142.2">MOT</text>
<text x="108.6" y="142.2">4</text>
<text x="108.9" y="139.3">PIN-2x2_angled</text>
<text x="123.9" y="142.2">3</text>
<text x="137.5" y="143.8" transform="rotate(-90 137.5 143.8)">R5</text>
<text x="150.7" y="140.6">nut</text>
<text x="182.9" y="139.7">ESP_EN</text>
<text x="193.7" y="139.7">1</text>
<text x="195.2" y="138.6">RN3A</text>
<text x="201.3" y="139.7">8</text>
<text x="212.8" y="139.7">6</text>
<text x="212.8" y="142.2">7</text>
<text x="217.2" y="140.7">CH_PD</text>
<text x="217.2" y="143.3">GND</text>
<text x="231.9" y="138.2">GPIO0/BOOT</text>
<text x="237.4" y="143.3">GPIO16</text>
<text x="238.6" y="140.7">GPIO2</text>
<text x="248.3" y="142.2">4</text>
<text x="248.3" y="139.7">5</text>
<text x="257.2" y="142.2">7</text>
<text x="264.8" y="142.2">2</text>
<text x="43.9" y="149.3">T1</text>
<text x="57.7" y="147.2">Heater</text>
<text x="97.2" y="149.3">T2</text>
<text x="108.6" y="144.8">2</text>
<text x="113.9" y="149.9">CON6</text>
<text x="123.9" y="144.8">1</text>
<text x="135.8" y="149.9">Therm</text>
<text x="148.7" y="145.2">MECH2</text>
<text x="150.7" y="148.3">nut</text>
<text x="205.5" y="144.3" transform="rotate(-90 205.5 144.3)">8</text>
<text x="227.5" y="147.2">ESP-01</text>
<text x="257.2" y="149.9">4</text>
<text x="258.7" y="148.8">RN5D</text>
<text x="264.8" y="149.9">5</text>
<text x="17.8" y="152.4">Heater</text>
<text x="29.1" y="151.3">R1</text>
<text x="43.2" y="155.6">4A max.</text>
<text x="44.4" y="152.3">IRLR2905PBF</text>
<text x="71.1" y="152.4">Motor</text>
<text x="82.5" y="151.3">R2</text>
<text x="97" y="155.9">IRLML6244TRPBF</text>
<text x="124.9" y="153.3">C16</text>
<text x="148.7" y="152.8">MECH3</text>
<text x="150.7" y="155.9">nut</text>
<text x="162.9" y="150.3">MH2</text>
<text x="204.4" y="150.4" transform="rotate(-90 204.4 150.4)">RN5A</text>
<text x="205.5" y="152" transform="rotate(-90 205.5 152)">1</text>
<text x="43.2" y="157.7">0.65W max.</text>
<text x="123.7" y="158.4">100n</text>
<text x="148.7" y="160.4">MECH4</text>
<text x="58" y="167.1">CON7</text>
<text x="111.4" y="167.1">CON8</text>
<text x="150.7" y="163.5">nut</text>
<text x="162.9" y="163">MH3</text>
<text x="33.2" y="169.7">SS14</text>
<text x="35.9" y="172.8">D7</text>
<text x="52.8" y="170.2">1</text>
<text x="52.8" y="172.7">2</text>
<text x="86.6" y="169.7">SS14</text>
<text x="89.2" y="172.8">D8</text>
<text x="106.1" y="170.2">1</text>
<text x="106.1" y="172.7">2</text>
<text x="148.7" y="168.1">MECH5</text>
<text x="43.2" y="175.3">F1</text>
<text x="52.8" y="175.3">3</text>
<text x="96.5" y="175.3">F2</text>
<text x="106.1" y="175.3">3</text>
<text x="126.7" y="175.9" transform="rotate(-90 126.7 175.9)">LED2</text>
<text x="136.9" y="175.9" transform="rotate(-90 136.9 175.9)">LED1</text>
<text x="148.7" y="175.7">MECH6</text>
<text x="162.9" y="175.7">MH4</text>
<text x="17.8" y="185.4">Fan1</text>
<text x="29.1" y="184.3">R3</text>
<text x="43.9" y="182.3">T3</text>
<text x="44.3" y="185.3">IRLML6244TRPBF</text>
<text x="58.2" y="180.3">FAN1</text>
<text x="71.1" y="185.4">Fan2</text>
<text x="82.5" y="184.3">R4</text>
<text x="97.2" y="182.3">T4</text>
<text x="97.7" y="185.3">IRLML6244TRPBF</text>
<text x="111.5" y="180.3">FAN2</text>
<text x="129.9" y="182.5" transform="rotate(-90 129.9 182.5)">R10</text>
<text x="140" y="182.5" transform="rotate(-90 140 182.5)">R11</text>
<text x="148.7" y="183.3">MECH7</text>
<text x="178" y="184">Sheet: /</text>
<text x="178" y="181">NiceCircuits</text>
<text x="128.9" y="190.4">LED</text>
<text x="129.2" y="187.4">D11</text>
<text x="139" y="190.4">LED</text>
<text x="139.3" y="187.4">D12</text>
<text x="148.7" y="190.9">MECH8</text>
<text x="178" y="186.7">File: drOctopus.sch</text>
<text x="178" y="196.9">KiCad E.D.A. kicad (2015-08-30 BZR 6134, Git 4e94d52)-product</text>
<text x="178" y="194.1">Size: A4</text>
<text x="200" y="194.1">Date: 2015-08-10</text>
<text x="263" y="194.1">Rev: 1.0</text>
<text x="263" y="196.9">Id: 1/1</text>
</g>
<g font-size="1.8">
<text x="35" y="11.9">1</text>
<text x="85" y="11.9">2</text>
<text x="135" y="11.9">3</text>
<text x="185" y="11.9">4</text>
<text x="235" y="11.9">5</text>
<text x="285" y="11.9">6</text>
<text x="221.9" y="15">+6V</text>
<text x="267.6" y="15">+6V</text>
<text x="267.3" y="27.5">GND</text>
<text x="10.4" y="35.9">A</text>
<text x="267.6" y="32.8">+6V</text>
<text x="285.4" y="35.9">A</text>
<text x="18.7" y="40.4">+5V</text>
<text x="241.9" y="37.6">GND</text>
<text x="36.1" y="45.3">GND</text>
<text x="188.5" y="42.7">GND</text>
<text x="198.7" y="42.7">GND</text>
<text x="221.9" y="43">+6V</text>
<text x="267.3" y="45.3">GND</text>
<text x="267.6" y="50.6">+6V</text>
<text x="18.4" y="65.6">GND</text>
<text x="241.9" y="65.6">GND</text>
<text x="267.3" y="63">GND</text>
<text x="188.5" y="70.7">GND</text>
<text x="198.7" y="70.7">GND</text>
<text x="18.7" y="73.5">+5V</text>
<text x="256.7" y="73.5">+3.3V</text>
<text x="267.6" y="73.5">+5V</text>
<text x="10.4" y="85.9">B</text>
<text x="86.8" y="88.7">+12V</text>
<text x="94.4" y="88.7">+12V</text>
<text x="285.4" y="85.9">B</text>
<text x="18.4" y="91">GND</text>
<text x="28.4" y="101.4">+12V +12V</text>
<text x="66.5" y="101.4">+12V</text>
<text x="72" y="101.4">+6V</text>
<text x="130.5" y="101.4">+5V</text>
<text x="138.1" y="101.4">+5V</text>
<text x="150.8" y="101.4">+5V</text>
<text x="183.1" y="101.4">+3.3V</text>
<text x="219" y="111.3">GND</text>
<text x="28.5" y="118.9">GND GND</text>
<text x="229.2" y="118.9">GND</text>
<text x="239.3" y="118.9">GND</text>
<text x="267.3" y="118.9">GND</text>
<text x="66.6" y="121.5">GND</text>
<text x="86.9" y="121.5">GND</text>
<text x="94.6" y="121.5">GND</text>
<text x="112.3" y="121.5">GND</text>
<text x="130.1" y="121.5">GND</text>
<text x="137.7" y="121.5">GND</text>
<text x="150.4" y="121.5">GND</text>
<text x="165.7" y="121.5">GND</text>
<text x="183.5" y="121.5">GND</text>
<text x="205.9" y="124.3">+3.3V</text>
<text x="251.7" y="124.3">+3.3V</text>
<text x="38.6" y="131.9">+12V</text>
<text x="46.2" y="131.9">+12V</text>
<text x="91.9" y="131.9">+12V</text>
<text x="127.5" y="131.9">+12V</text>
<text x="133" y="131.9">+5V</text>
<text x="10.4" y="135.9">C</text>
<text x="285.4" y="135.9">C</text>
<text x="163.1" y="146.9">GND</text>
<text x="102.2" y="151.9">GND</text>
<text x="163.1" y="159.6">GND</text>
<text x="203.8" y="157">GND GND</text>
<text x="38.6" y="164.9">+12V</text>
<text x="38.7" y="162.1">GND</text>
<text x="46.2" y="164.9">+12V</text>
<text x="91.9" y="164.9">+12V</text>
<text x="92" y="162.1">GND</text>
<text x="99.5" y="164.9">+12V</text>
<text x="127.6" y="162.1">GND</text>
<text x="163.1" y="172.3">GND</text>
<text x="10.4" y="185.9">D</text>
<text x="163.1" y="185">GND</text>
<text x="285.4" y="185.9">D</text>
<text x="38.7" y="195.1">GND</text>
<text x="92" y="195.1">GND</text>
<text x="125" y="195.1">GND</text>
<text x="135.2" y="195.1">GND</text>
<text x="35" y="199.9">1</text>
<text x="85" y="199.9">2</text>
<text x="135" y="199.9">3</text>
<text x="185" y="199.9">4</text>
<text x="235" y="199.9">5</text>
<text x="285" y="199.9">6</text>
</g>
<g font-size="1.4">
<text x="179.6" y="23.7">1k</text>
<text x="179.6" y="21.2">1k</text>
<text x="179.6" y="28.8">1k</text>
<text x="179.6" y="26.2">1k</text>
<text x="185.9" y="40.6" transform="rotate(-90 185.9 40.6)">PESD5V2S2UT</text>
<text x="196" y="40.6" transform="rotate(-90 196 40.6)">PESD5V2S2UT</text>
<text x="179.6" y="51.6">1k</text>
<text x="179.6" y="49.1">1k</text>
<text x="179.6" y="56.7">1k</text>
<text x="179.6" y="54.2">1k</text>
<text x="185.9" y="68.6" transform="rotate(-90 185.9 68.6)">PESD5V2S2UT</text>
<text x="196" y="68.6" transform="rotate(-90 196 68.6)">PESD5V2S2UT</text>
<text x="259.5" y="82.7" transform="rotate(-90 259.5 82.7)">22k</text>
<text x="269.8" y="82.7" transform="rotate(-90 269.8 82.7)">22k</text>
<text x="250.7" y="89.6">1k</text>
<text x="250.7" y="94.7">1k</text>
<text x="86.9" y="99.3" transform="rotate(-90 86.9 99.3)">22R/1W</text>
<text x="99.5" y="99.3" transform="rotate(-90 99.5 99.3)">22R/1W</text>
<text x="250.7" y="97.4">1k</text>
<text x="250.7" y="102.3">1k</text>
<text x="171.7" y="117.5">T491A226K006AT</text>
<text x="226.5" y="116.8" transform="rotate(-90 226.5 116.8)">PESD5V2S2UT</text>
<text x="236.7" y="116.8" transform="rotate(-90 236.7 116.8)">PESD5V2S2UT</text>
<text x="260.8" y="130.2">1k</text>
<text x="260.8" y="132.8">1k</text>
<text x="197.3" y="140.4">1k</text>
<text x="260.8" y="142.9">1k</text>
<text x="139" y="144.9" transform="rotate(-90 139 144.9)">4k7 1%</text>
<text x="206.2" y="148.7" transform="rotate(-90 206.2 148.7)">22k</text>
<text x="28.8" y="153.1">100R</text>
<text x="82.1" y="153.1">100R</text>
<text x="260.5" y="150.5">22k</text>
<text x="127.6" y="181.4" transform="rotate(-90 127.6 181.4)">1k</text>
<text x="137.7" y="181.4" transform="rotate(-90 137.7 181.4)">1k</text>
<text x="28.8" y="186.1">100R</text>
<text x="82.1" y="186.1">100R</text>
</g>
<g font-size="1.2">
<text x="160.9" y="140.3">Mounting hole</text>
<text x="160.9" y="153">Mounting hole</text>
<text x="160.9" y="165.7">Mounting hole</text>
<text x="160.9" y="178.4">Mounting hole</text>
</g>
<g font-size="1.1">
<text x="272.4" y="59.6">ED1C471MNN0812</text>
<text x="84.9" y="100.3" transform="rotate(-90 84.9 100.3)">SMD2512-22R</text>
<text x="101.3" y="100.3" transform="rotate(-90 101.3 100.3)">SMD2512-22R</text>
<text x="38.7" y="113">ED1C471MNN0812</text>
<text x="98.4" y="117.4">ED1E101MNN6311U</text>
<text x="120.1" y="117.4">ED1E101MNN6311U</text>
<text x="148.5" y="170.8">spacer_M3x5+6</text>
<text x="148.5" y="178.4">spacer_M3x5+6</text>
<text x="148.5" y="186">spacer_M3x5+6</text>
<text x="148.5" y="193.6">spacer_M3x5+6</text>
</g>
</svg>
